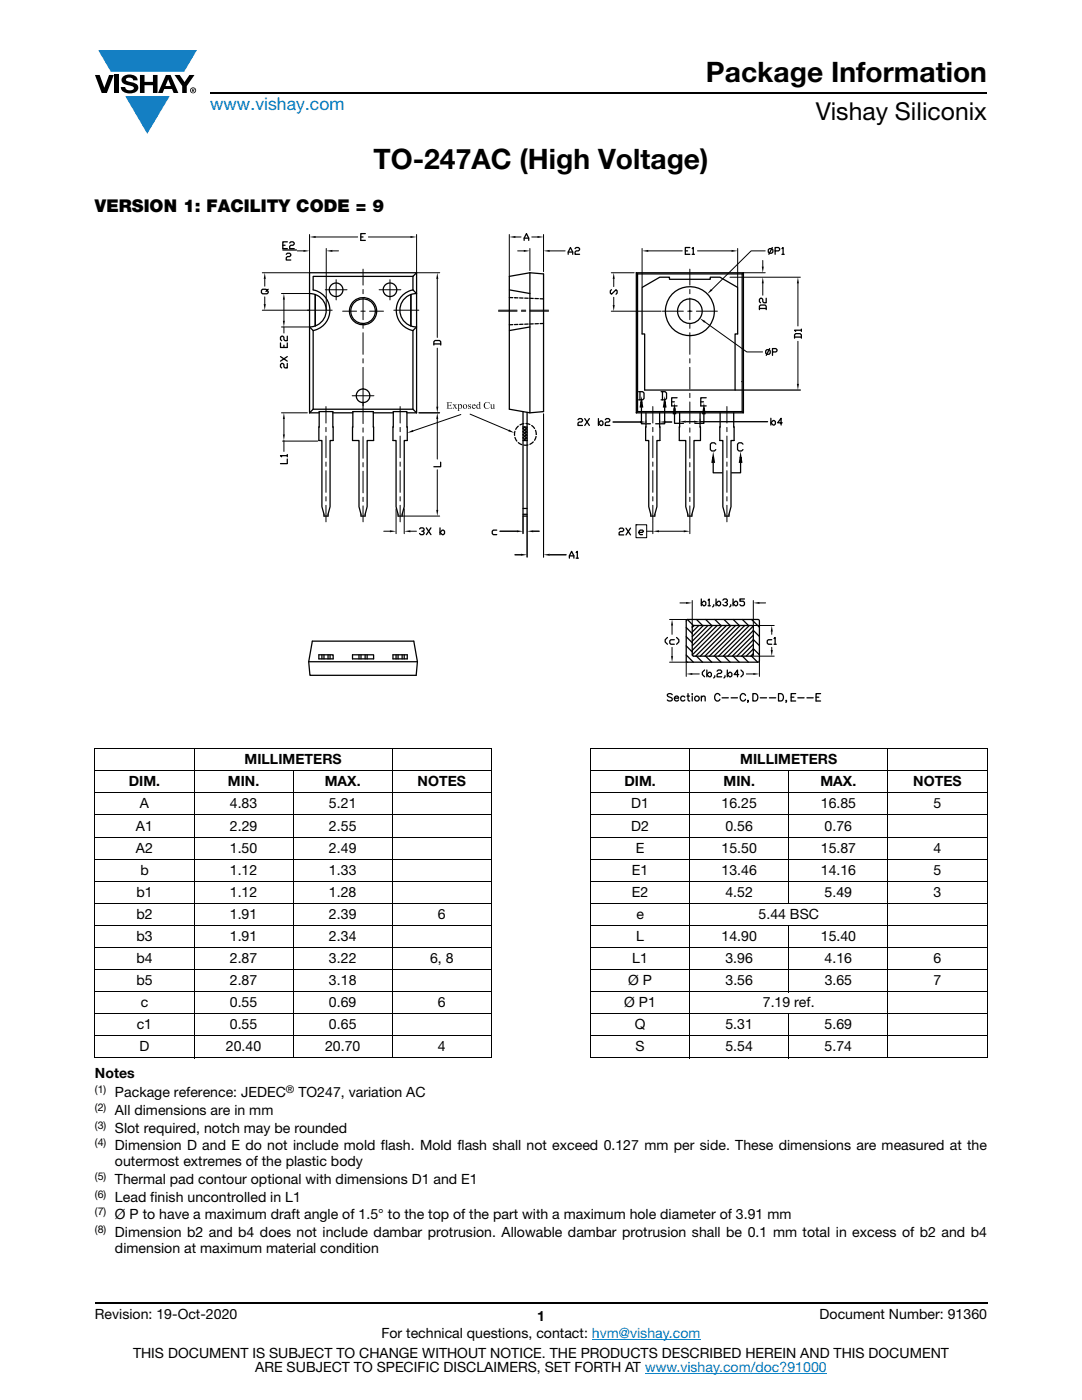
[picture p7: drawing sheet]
<svg xmlns="http://www.w3.org/2000/svg" width="216mm" height="279mm" viewBox="0 0 216 279" stroke-linecap="round" stroke-linejoin="round" font-family="sans-serif">
<g fill="#147fc3">
<path d="M19.6 10h19.7l-2.6 4.3h-1.1h-13.5z"/>
<path d="M25 19.2h8.9l-4.5 7.5z"/>
</g>
<g fill="#000">
<path d="M18.9 15h1l.9 2.5 1-2.5h.9l-1.4 3.6h-1zM22.9 15h.9v3.6h-.9zM24.6 15.3a2.1 2.1 0 0 1 2.8 .3l.1 .4h-.9a.79 .79 0 0 0-.7-.5 .79 .79 0 0 0-.8 .4l.3 .3 1 .2a1.08 1.08 0 0 1 1.2 1 1.08 1.08 0 0 1-1.1 1.2 1.73 1.73 0 0 1-2.4-1.2h.9a.96 .96 0 0 0 .8 .6 .96 .96 0 0 0 .9-.4 1.31 1.31 0 0 0-1.2-.6 1.03 1.03 0 0 1-1.1-.6 1.03 1.03 0 0 1 .2-1.1zM27.9 15h.9v1.3h1.7v-1.3h.9v3.6h-.9v-1.6h-1.7v1.6h-.9zM34.8 15h1.1l.9 1.4 1-1.4h1l-1.5 2.2v1.4h-.9v-1.4z"/>
<path d="M33.6 15.9l.5 1.3h-1.1zM33.1 15l-1.6 3.6h1l.3-.8h1.5l.3 .8h1l-1.6-3.6z"/>
<path d="M38.4 17.8h.2v.2h-.2zM38.3 17.7v.7h.1v-.3l.4 .3-.2-.3 .2-.2-.1-.2z"/>
<path d="M38.1 18a.46 .46 0 0 1 .9 0 .46 .46 0 0 1-.9 0zM37.9 18a.6 .6 0 0 0 1.2 0 .6 .6 0 0 0-1.2 0z"/>
</g>
<path d="M42 18.6h155M18.9 260h178.1" fill="none" stroke="#000" stroke-width=".36"/>
<path d="M118.1 267.3h21.7M128.7 274h36.3" fill="none" stroke="#007ec4" stroke-width=".2"/>
<g fill="none" stroke="#000" stroke-width=".2">
<path d="M18.9 149.4h79.2M18.9 153.8h79.2M18.9 158.2h79.2M18.9 149.5v61.6M38.7 149.3v61.9M58.5 153.7v57.5M78.3 149.3v61.9M98.1 149.5v8.6M98.1 158.3v52.8M117.8 149.4h79.2M117.8 153.8h79.2M117.8 158.2h79.2"/>
<path d="M117.8 149.5v61.6M137.6 149.3v61.9M157.4 153.7v26.7M177.2 149.3v61.9M197 149.5v8.6M197 158.3v52.8M18.9 162.6h79.2M18.9 167h79.2M18.9 171.4h79.2M18.9 175.9h79.2M117.8 162.6h79.2M117.8 167h79.2"/>
<path d="M117.8 171.4h79.2M117.8 175.9h79.2M18.9 180.3h79.2M18.9 184.7h79.2M18.9 189.1h79.2M18.9 193.5h79.2M18.9 197.9h79.2M117.8 180.3h79.2M117.8 184.7h79.2M117.8 189.1h79.2M117.8 193.5h79.2M117.8 197.9h79.2"/>
<path d="M157.4 184.6v13.4M18.9 202.3h79.2M18.9 206.7h79.2M18.9 211.1h19.7M38.8 211.1h59.3M117.8 202.3h79.2M117.8 206.7h79.2M117.8 211.1h19.7M137.7 211.1h59.3M157.4 202.2v9"/>
</g>
<path d="M128 80.1l.2 1.2h-.4z" fill="#6ecddc"/>
<path d="M127.8 81.3l.2-1.2 .2 1.2" fill="none" stroke="#000" stroke-width=".35"/>
<path d="M128 81.3v3.3h1.8" fill="none" stroke="#000" stroke-width=".25"/>
<path d="M132.6 80.1l.2 1.2h-.4z" fill="#6ecddc"/>
<path d="M132.4 81.3l.2-1.2 .2 1.2" fill="none" stroke="#000" stroke-width=".35"/>
<path d="M132.6 81.3v3.3h-1.8" fill="none" stroke="#000" stroke-width=".25"/>
<path d="M134.6 81.5l.2 1.2h-.4z" fill="#6ecddc"/>
<path d="M134.4 82.7l.2-1.2 .2 1.2" fill="none" stroke="#000" stroke-width=".35"/>
<path d="M134.6 82.7v1.8h1.8" fill="none" stroke="#000" stroke-width=".25"/>
<path d="M140.5 81.5l.1 1.2h-.4z" fill="#6ecddc"/>
<path d="M140.2 82.7l.3-1.2 .1 1.2" fill="none" stroke="#000" stroke-width=".35"/>
<path d="M127.4 78.2h.8l.3 .2v1.1l-.3 .3h-.8M127.7 78.2v1.6M131.9 78.2h.8l.3 .2v1.1l-.3 .3h-.8M132.2 78.2v1.6M135.1 79.4h-1.1v1.6h1.1M140.9 79.4h-1.1v1.6h1.1M134 80.2h.6M139.8 80.2h.6M140.5 82.7v1.8h-1.9" fill="none" stroke="#000" stroke-width=".25"/>
<path d="M142.3 91.2l.2 1.2h-.4z" fill="#fff"/>
<path d="M142.1 92.4l.2-1.2 .2 1.2" fill="none" stroke="#000" stroke-width=".35"/>
<path d="M142.3 92.4v2h1.8" fill="none" stroke="#000" stroke-width=".25"/>
<path d="M147.8 91.2l.2 1.2h-.4z" fill="#fff"/>
<path d="M147.6 92.4l.2-1.2 .2 1.2" fill="none" stroke="#000" stroke-width=".35"/>
<g fill="none" stroke="#000" stroke-width=".25">
<path d="M53.5 57.7l-.2 .3-.2-.3h-.7l-.2 .3v.4l.2 .2h.9l.2-.2v-.2l-.2-.2-.2 .2M56.4 49.9h2.8M56.4 48.9h.5M57.1 50.8l.2-.3h.5l.2 .3v.2l-.2 .2h-.5l-.2 .2v.5h.9M57.3 48.3h-.9v1.3h.9M57.8 48.5l.2-.2h.5l.2 .2v.2l-.2 .2h-.5l-.2 .3v.4h.9M61.8 58.6a3.3 3.3 0 0 1 3.3 3.3 3.3 3.3 0 0 1-3.3 3.4l.7 .7v15.7M62.9 58.8v6.2M72 47.3h.4M72.9 46.6h-.9v1.4h.9M82 58.8a3.3 3.3 0 0 0-2.2 3.1 3.3 3.3 0 0 0 2.2 3.1M82 58.8v6.2"/>
<path d="M82.4 55.2h-19.9v2.7a4.1 4.1 0 0 1 3.3 4 4.1 4.1 0 0 1-3.3 4.1M82.4 57.9l.7 .7-1.1 .2M82.4 55.2v2.7M82.4 57.9a4.1 4.1 0 0 0-3.3 4 4.1 4.1 0 0 0 3.3 4.1M83.1 54.4l-.7 .8M83.1 54.4h-21.3v28M83.1 54.4v28M101.6 59.4h.7M101.6 55.2l4.1-.8v28l-4.1-.7zM101.7 57.9l4 .7M102.7 59.4h.6M102.8 59.4h.1"/>
<path d="M103.7 59.5h.7M104.6 48v-.5l.4-.9 .5 .9v.5M104.6 47.5h.9M104.7 59.5h.7M105.7 59.5l.7 .1M105.7 54.4l2.8 .3v27.4l-2.8 .3M106.7 59.6h.7M107.8 59.6l.7 .1M113.4 50.8v-.5l.4-.9 .5 .9v.5M113.4 50.3h.9M114.7 49.6l.3-.2h.4l.2 .2v.3l-.2 .2h-.4l-.3 .2v.5h.9M122 57.8l-.2 .2v.5l.2 .2 .9-.9 .2 .2v.5l-.2 .2"/>
<path d="M127 54.4l.2 .3M127 54.4v28M127 54.4h21.3M127.2 54.7v27.4l-.2 .3M127.2 54.7h20.9M128.1 57.4l3.5-2.1h2v.4h8.1v-.4h2l3.5 2.1v9.2h-.5v11.2h-18.1v-11.2h-.5zM136.7 50.1h.5M137.7 49.4h-1v1.4h1M138.1 49.6l.2-.2v1.4M138.1 50.8h.5M148.1 54.7v27.4h-20.9M148.3 54.4l-.2 .3"/>
<path d="M148.3 54.4v28h-21.3M152.9 59.5v.9h-.5l-.2-.2v-.4l-.2-.3h-.2l-.3 .3v.4l.3 .2M153.3 49.9l.2-.3h.5l.2 .3v.4l-.2 .2h-.5l-.2-.2zM154.1 49.4l-.7 1.4M154.7 50.1h.7l.2-.2v-.3l-.2-.2h-.7v1.4M156 49.6l.3-.2v1.4M156 50.8h.5M56 68.4v.9h1.3v-.9M56 71.2l1.3 .9M56.7 68.9v.4M57.3 72.5v.9h-.4l-.2-.2v-.4l-.3-.3h-.2l-.2 .3v.4l.2 .2M57.3 67.1v.9h-.4l-.2-.2v-.5l-.3-.2-.4 .2v.5l.2 .2"/>
<path d="M57.3 71.2l-1.3 .9M82 65l1.1 .3-.7 .7v15.7M86.6 68.6h1.3M86.6 68.9v-.7l.2-.2h.9l.2 .2v.7M102.3 64.8h-.7M103.3 64.8h-.6M104.4 64.7h-.7M105.4 64.7h-.7M105.7 65.3l-4 .7M106.4 64.6l-.7 .1M107.4 64.6h-.7M108.5 64.6h-.7"/>
<path d="M137.6 62.1h.1M146.8 77.8h12.9M148 76.2h.1M151.5 61.8v-.7l.3-.2h.9l.2 .2v.7M151.5 61.6h1.4M153 69.8h.5l.2 .2v.5l-.2 .2h-.5l-.2-.2v-.5zM153.6 69.6l-.7 1.3M154.1 70.2h.7l.2-.2v-.2l-.2-.2h-.7v1.3M158.5 67.5v-.7l.3-.2h.9l.2 .2v.7M158.5 67.3h1.4M159.9 65.9h-1.4l.3 .2M159.9 65.7v.4"/>
<path d="M57.3 90.9h-1.3l.2 .3M57.3 91.6v.9h-1.3M57.3 90.7v.5M61.8 82.4h1.9M62.5 81.7l-.7 .7M62.5 81.7h19.9M63.7 82.1h2.7l.1 5.8h-.6v13.2l-.4 1.9h-.9l-.4-1.9v-13.2h-.6zM66.4 82.4h4M70.4 82.1h4.1l.1 5.8h-1.3v13.2l-.4 1.9h-.9l-.4-1.9v-13.2h-1.3zM74.5 82.4h4M78.5 82.1h2.7l.1 5.8h-.6v13.2l-.5 1.9h-.8l-.4-1.9v-13.2h-.6zM81.2 82.4h1.9"/>
<path d="M82.4 81.7l.7 .7M87.9 92.2v.9h-1.3M102.7 86.1v.8M102.7 87.3l.4 .7M103.4 85l-.5 .7M103.4 88.3l.7 .4M104.4 87.3l.5 .6M104.4 86.7l.8 .8M104.4 86.1l.8 .8M104.4 85.5l.8 .8M104.4 85.2h.8M104.4 82.1v3.1"/>
<path d="M104.4 87.9h.8M104.5 84.5l-.7 .3M104.7 85.2l.5 .5M104.7 85.2l-.3 .4M104.9 84.5l.8 .2M105.2 82.3v20.7h-.8v-17.8M105.2 87.2l-.7 .7M105.2 85.4l-.8 .8M105.2 86l-.8 .8M105.2 86.6l-.8 .8M105.2 87.8l-.1 .1M105.3 88.8h-.8"/>
<path d="M106.1 84.9l.6 .6M106.4 88.2l-.7 .5M106.9 85.9l.1 .8M107 87.1l-.3 .8M107 86.7h.1M115.3 83.8l.3-.3h.4l.2 .3-.2 .4h-.4l-.3 .2v.5h.9M116.7 83.5l.9 1.4M117.6 83.5l-.9 1.4M119.4 84.4l.5-.4h.2l.2 .2v.5l-.2 .2h-.2zM119.4 83.5v1.4M120.8 83.8l.2-.3h.4l.3 .3v.2l-.3 .2h-.4l-.2 .2v.5h.9M131.6 82.4l.1 5.5h-.6v13.2l-.4 1.9h-.8l-.4-1.9v-13.2h-.7l.1-5.5"/>
<path d="M139.7 82.4l.1 5.5h-1.3v13.2l-.4 1.9h-.9l-.4-1.9v-13.2h-1.3l.1-5.5M142.8 88.6l-.2-.2h-.6l-.3 .2v1.1l.3 .3h.6l.2-.3M146.4 82.4l.1 5.5h-.6v13.2l-.4 1.9h-.9l-.4-1.9v-13.2h-.6l.1-5.5M147.8 92.4v2h-1.8M148.1 82.1l.2 .3M148.3 88.6l-.3-.2h-.6l-.2 .2v1.1l.2 .3h.6l.3-.3M153.8 84.4l.5-.5h.2l.2 .3v.4l-.4 .2zM153.8 83.5v1.3M156.1 84.4h-.9l.7-.9v1.3M83.7 105.6l.2-.3h.5l.2 .3v.2l-.2 .2h-.2M84.4 106l.2 .2-.2 .5h-.5l-.2-.2M85.1 105.3l.9 1.4"/>
<path d="M86 105.3l-.9 1.4M87.8 106.2l.4-.4h.3l.2 .2v.5l-.2 .2h-.3zM87.8 105.3v1.4M99.1 105.8h-.7l-.2 .2v.5l.2 .2h.7M104.4 101.5h.8M104.4 102.6h.8M113.6 111.4v-.5l.5-.9 .4 .9v.5M113.6 110.9h.9M115 110.3l.2-.3v1.4M115 111.4h.4M123.5 105.6l.3-.2h.4l.3 .2v.2l-.3 .3h-.4l-.3 .2v.5h1M124.9 105.4l.9 1.4"/>
<path d="M125.8 105.4l-.9 1.4M127.5 106.2h.7l.2-.2-.2-.2h-.5l-.2 .2v.5l.2 .2h.5M139.9 119.5v1.4M140.4 120h.2l.2 .2v.5l-.2 .2h-.2l-.5-.5zM141.3 119.8l.2-.3v1.4M142.9 119.5v1.4M143.3 120h.3l.2 .2v.5l-.2 .2h-.3l-.4-.5zM144.2 119.8l.3-.3h.4l.2 .5-.2 .2h-.2M146.3 119.5v1.4M148.5 119.5h-.9v.5h.7l.2 .2v.5l-.2 .2h-.4l-.3-.2M61.6 132.1h21.7M62.3 128h20.3l.7 4.1-.3 2.7h-21.2l-.2-2.7z"/>
<path d="M63.6 130.7h2.9v.8h-2.9zM64.2 130.7v.8M64.6 130.7v.8M65.5 130.7v.8M65.9 130.7v.8M70.3 130.7h4.2v.8h-4.2zM71.6 130.7v.8M72 130.7v.8M72.9 130.7v.8M73.3 130.7v.8M78.4 130.7h2.9v.8h-2.9zM79 130.7v.8"/>
<path d="M79.4 130.7v.8M80.2 130.7v.8M80.7 130.7v.8M133.2 127.2l-.5 .5v.4l.5 .5M134.1 138.6a.55 .55 0 0 0-.5-.2 .55 .55 0 0 0-.4 .4l.9 .7v.2l-.3 .2-.6-.2M134.5 127.7h-.6l-.3 .2v.5l.3 .2h.6M134.6 139.3h.8a.45 .45 0 0 0-.6-.3 .45 .45 0 0 0-.2 .7l.3 .2 .5-.2M135 127.2l.5 .5v.4l-.5 .5M136.7 139.1l-.6-.2a.53 .53 0 0 0-.3 .5 .53 .53 0 0 0 .3 .5l.6-.2M136.9 128.9l1.2 1.2M136.9 127.1l1.2 1.2M136.9 125.2l1.2 1.2"/>
<path d="M136.9 130.7l1.4 1.5M137 123.7l14.3-.1 .2 .3v8.1l-.3 .2-14.1-.1-.2-.2zM137.1 138.9h.5M137.1 123.6l1.3 1.2M137.3 138.4v1.2l.1 .2 .2 .1M138.1 138.9v1M138.1 138.4v.2zM138.2 124.9h11.9l.2 .2v5.7l-.3 .2-11.7-.1-.2-.2zM138.5 124.8l-.4 .4M139 131l1.2 1.2M139 123.6l1.2 1.2M139.4 124.8l-1.3 1.3"/>
<path d="M139.9 139.2l.4-.3 .3 .1 .1 .9M139.9 138.9v1M140.3 124.8l-2.2 2.3M140.6 133.7l-.5 .5v.4l.5 .5M140.8 131l1.2 1.2M140.8 123.6l1.2 1.2M141 134.6l.5-.4h.2l.2 .2v.5l-.2 .2h-.2zM141 133.7v1.4M141.3 124.8l-3.2 3.2M141.3 120.9h.4M142.2 124.8l-4.1 4.1M142.4 120.7v.2l-.2 .2"/>
<path d="M142.6 134.9l-.2 .4M142.6 131l1.2 1.2M142.6 123.6l1.2 1.2M143.1 133.9l.2-.2h.5l.2 .2v.3l-.2 .2h-.5l-.2 .2v.5h.9M143.1 124.8l-5 5M143.7 138.8a.53 .53 0 0 0-.7-.4 .53 .53 0 0 0-.4 .6 .65 .65 0 0 0 .2 .7 .65 .65 0 0 0 .6 .1l.3-.3M144 124.8l-5.9 5.9M144.1 139.3h1.2M144.5 123.6l1.2 1.2M144.5 131l1.2 1.2M144.7 134.9l-.2 .4M144.9 120.2l.2 .2v.3l-.2 .2h-.4l-.3-.2"/>
<path d="M144.9 124.8l-6.1 6.2M145.1 134.6l.5-.4h.2l.2 .2v.5l-.4 .2zM145.1 133.7v1.4M145.8 120.7l-.2 .4M145.8 124.8l-6.1 6.2M145.9 139.3h1.3M146.3 120.4l.4-.4h.3l.2 .2v.5l-.2 .2h-.3zM146.3 131l1.2 1.2M146.3 123.6l1.2 1.2M146.8 124.8l-6.2 6.2M147.4 134.6h-.9l.7-.9v1.4M147.7 124.8l-6.2 6.2"/>
<path d="M147.8 133.7l.5 .5v.4l-.5 .5M148.1 131l1.2 1.2M148.1 123.6l1.2 1.2M148.6 124.8l-6.1 6.2M148.8 138.8l-.4-.4a.72 .72 0 0 0-.7 .8 .72 .72 0 0 0 .8 .6l.3-.3M149.3 139.8h-.1h.1l-.1 .4M149.5 124.8l-6.1 6.2M150 131l1.2 1.2M150 123.6l1.5 1.6M150.2 138.4h.5a.79 .79 0 0 1 .5 .8 .79 .79 0 0 1-.5 .7h-.5zM150.3 125l-6 6M150.3 130.4l-.5 .6"/>
<path d="M150.3 129.5l-1.4 1.5M150.3 128.6l-2.3 2.4M150.3 127.7l-3.2 3.3M150.3 126.8l-4.2 4.2M150.3 129.5l1.2 1.2M150.3 127.6l1.2 1.2M150.3 125.8l1.2 1.2M150.3 125.8l-5.1 5.2M151.7 139.3h1.3M153.5 139.3h1.3M154 127.7h-.7l-.2 .2v.4l.2 .3h.7M154.4 127.4l.3-.2v1.4"/>
<path d="M154.4 128.6h.5M155.3 138.4h.5a.79 .79 0 0 1 .5 .8 .79 .79 0 0 1-.5 .7h-.5zM156.9 139.8h-.1h.1l-.1 .4M157.9 139.1h.5M158.8 138.4h-.9v1.5h.9M159.2 139.3h1.2M161 139.3h1.3M162.8 139.1h.6M163.7 138.4h-.9v1.5h.9"/>
<circle cx="67.1" cy="57.8" r="1.36"/>
<circle cx="77.8" cy="57.8" r="1.36"/>
<circle cx="72.4" cy="79" r="1.36"/>
<circle cx="72.4" cy="62.1" r="2.46"/>
<circle cx="72.4" cy="62.1" r="2.72"/>
<circle cx="137.6" cy="62.1" r="4.9"/>
<circle cx="137.7" cy="62.1" r="2.46"/>
<circle cx="139" cy="139.4" r=".48"/>
</g>
<g fill="none" stroke="#000" stroke-width=".2">
<path d="M52.3 54.4h9.4M52.8 55.7v1.4M52.8 59.2v1.5M56.2 58.6h5.5M56.7 59.8v4.2M59.3 50.1h1.2M61.8 46.8v7.5M63 47.3h8.4M64.9 57.8h4.3M65.1 49.6v12.2M66.3 50.1h1.3M67.1 55.8v4.1"/>
<path d="M72.4 53.7v3.2M72.4 57.8v.8M72.4 59.5v4.3M73.5 47.3h8.4M75.6 57.8h4.4M77.8 55.8v4.1M83.1 46.8v7.5M83.2 54.4h4.5M87.3 55.7v11.6M101.6 46.8v8.3M102.9 47.3h1.1M103.3 50.1h1.2"/>
<path d="M105.7 49.6v4.4M106.1 47.3h1.1M108.5 46.8v7.4M109.7 50.1h3.1M122 54.4h4.5M122.5 55.7v1.5M122.5 59.3v1.6M128.1 49.6v7.7M129.3 50.1h6.8M137.7 53.7v3.2M137.7 57.8v.8M137.7 59.5v4.3"/>
<path d="M139.2 50.1h6.8M145.7 55.3h14M147.2 49.6v7.7M148.4 54.4h4.3M152.2 52v1.2M152.2 56.6v2.3M152.7 50.1h-2.8l-7.9 7.7M159.2 56.6v8.5M56.2 65.3h5.5M56.7 65.3v1.2M66.3 61.9h-14M68.4 62.1h2.8"/>
<path d="M70.3 79h4.3M72 62.1h.9M72.4 64.7v.8M72.4 66.4v4.3M72.4 71.6v.8M72.4 73.3v11.2M73.7 62.1h2.8M78.6 61.9h5M87.3 69.5v11.7M99.5 61.9h3.7M99.5 62.1h3.7M104 61.9h.9"/>
<path d="M104 62.1h.9M105.8 61.9h3.7M105.8 62.1h3.7M122 62.1h9.9M132.2 62.1h4.2M137.2 62.1h.9M137.7 64.7v.8M137.7 66.4v4.3M137.7 71.6v.8M137.7 73.3v4.3M137.7 78.5v.9M139 62.1h4.2"/>
<path d="M140.6 64.2l8.4 6h3.2M159.2 68.1v8.5M56.2 82.4h5.1M56.4 88h7M56.7 83.6v3.1M56.7 87.9v2.2M65 81.1v3.3M65 85.3v.9M65 87v4.4M65 92.2v.9M65 93.9v4.4M65 99.1v.9"/>
<path d="M72.4 85.4v.9M72.4 87.1v4.4M72.4 92.3v.9M72.4 94v4.4M72.4 99.2v.9M79.8 81.1v3.3M79.8 85.3v.9M79.8 87v4.4M79.8 92.2v.9M79.8 93.9v4.4M79.8 99.1v.9M83.6 82.4h4.1"/>
<path d="M87.3 83.6v8M87.3 93.8v8M92 82.7l-9.6 3.3M93.8 82.6l7.7 3.3M108.5 82.6v28.6M122.3 84.2h5.4M130.3 81.1v3.3M130.3 85.3v.9M130.3 87v4.3M130.3 92.2v.9M130.3 93.9v4.4M130.3 99.1v.9"/>
<path d="M132.8 84.2h1.3M136.8 84.2h1.7M137.7 80.2v4.3M137.7 85.4v.9M137.7 87.1v4.4M137.7 92.3v.9M137.7 94v4.4M137.7 99.2v.9M139.7 84.2h13.5M145 81.1v3.3M145 85.3v.9M145 87v4.3"/>
<path d="M145 92.2v.9M145 93.9v4.4M145 99.1v.9M65 100.8v3.3M72.4 101v3.1M76.6 106h1.2M79 101.6v4.9M79.8 100.8v3.3M80.3 103h7.4M80.7 101.6v4.9M81.9 106h1.2M99.7 106h3.4"/>
<path d="M102.7 110.7h1.2M104.4 103.1v3.4M105.2 103.1v8.1M106.4 106h1.2M109.7 110.7h3.3M126.9 104.7h2.1v2.6h-2.1zM126.9 104.7h.1M129 106h1.3M130.3 100.8v3.3M130.3 104.2v2.3M131.5 106h4.9M137.7 101v3.1"/>
<path d="M137.7 104.2v2.3M138.1 119.8v5.3M145 100.8v3.3M150.3 119.8v5.3M133.6 123.6h3.5M133.6 132.2h3.5M134.1 124.8v1.8M134.1 129.2v1.7M135.7 120.3h1.2M136.9 131.9v3.1M138.1 134.5h1.4M148.9 134.5h1.4"/>
<path d="M150.1 124.8h4.4M150.1 131h4.4M151.5 131.9v3.1M151.5 120.3h1.3M154 126.1v.5M154 129.2v.5"/>
</g>
<g fill="#000">
<path d="M52.8 54.4l.2 1.3h-.4zM56.7 58.6l.1 1.2h-.4zM60.5 49.9l1.3 .2-1.3 .2zM61.8 47.3l1.2-.2v.4zM65.1 50.1l1.2-.2v.4zM81.9 47.1l1.2 .2-1.2 .2zM87.3 54.4l.2 1.3h-.5zM101.6 47.3l1.3-.2v.4zM104.5 49.9l1.2 .2-1.2 .2zM107.2 47.1l1.3 .2-1.3 .2zM108.5 50.1l1.2-.2v.4zM122.5 54.4l.2 1.3h-.4z"/>
<path d="M128.1 50.1l1.2-.2v.4zM141.9 57.7l.3 .3-1.1 .7zM146 49.9l1.2 .2-1.2 .2zM152 53.2h.4l-.2 1.2zM152.2 55.3l.2 1.3h-.4zM159.2 55.3l.2 1.3h-.4zM52.6 60.7h.4l-.2 1.2zM56.4 64h.4l-.1 1.3zM122.3 60.9h.4l-.2 1.2zM139.7 63.5l1.1 .6-.3 .3zM159 76.6h.4l-.2 1.2zM56.7 82.4l.1 1.2h-.4z"/>
<path d="M56.4 86.7h.4l-.1 1.2zM81.3 86.4l1.1-.6 .1 .4zM87 81.2h.5l-.2 1.2zM87.3 82.4l.1 1.2h-.4zM101.6 85.7l1 .7-1.2-.3zM127.7 84l1.2 .2-1.2 .2zM131.6 84.2l1.2-.2v.4zM135.6 84.2l1.2-.2v.4zM138.5 84l1.2 .2-1.2 .2zM77.8 105.8l1.2 .2-1.2 .2zM80.7 106l1.2-.2v.4zM87 101.8h.4l-.1 1.2z"/>
<path d="M103.1 105.8l1.3 .2-1.3 .2zM103.9 110.5l1.3 .2-1.3 .2zM105.2 106l1.2-.2v.4zM108.5 110.7l1.2-.2v.4zM130.3 106l1.2-.2v.4zM136.4 105.8l1.3 .2-1.3 .2zM134.1 123.6l.2 1.2h-.4zM133.9 130.9h.4l-.2 1.3zM136.9 120.1l1.2 .2-1.2 .2zM136.9 134.5l1.2-.2v.4zM150.3 134.3l1.2 .2-1.2 .2zM150.3 120.3l1.2-.2v.4z"/>
<path d="M154 124.8l.2 1.3h-.4zM153.8 129.7h.4l-.2 1.3z"/>
<path d="M89.2 80.3h.6h-.3v.6h.3h-.3l.1 .6h-.4z" fill-rule="evenodd"/>
<path d="M89.5 80.9l.4-.1 .1-.1v.4l-.1-.2z" fill-rule="evenodd"/>
<path d="M89.1 80.2h1v.3l-.1-.2z" fill-rule="evenodd"/>
<path d="M89.1 81.5h.8l.3-.3-.1 .4z" fill-rule="evenodd"/>
<path d="M90.7 81.1l-.2 .4 .1 .1h-.3z" fill-rule="evenodd"/>
<path d="M90.3 80.7h.4v.2l.6 .7h-.5l.1-.2z" fill-rule="evenodd"/>
<path d="M90.9 80.7h.3l-.4 .3z" fill-rule="evenodd"/>
<path d="M91.3 80.8l.3-.1 .1 .8-.1 .4 .1 .1h-.4l.1-.2v-1z" fill-rule="evenodd"/>
<path d="M91.6 80.8h.2l-.2 .1z" fill-rule="evenodd"/>
<path d="M91.6 81.5h.4z" fill-rule="evenodd"/>
<path d="M91.7 80.8l.3-.1a.47 .47 0 0 1 .2 .5 .47 .47 0 0 1-.4 .3h.1a.43 .43 0 0 0-.1-.7z" fill-rule="evenodd"/>
<path d="M92.5 80.8l.2-.1a.46 .46 0 0 0-.1 .5 .46 .46 0 0 0 .4 .3 .47 .47 0 0 1-.6-.1 .47 .47 0 0 1 .1-.6z" fill-rule="evenodd"/>
<path d="M92.6 80.7a.44 .44 0 0 1 .6 .3 .44 .44 0 0 1-.4 .5l.2-.2a.44 .44 0 0 0-.4-.6z" fill-rule="evenodd"/>
<path d="M93.4 81.3l.2 .2h.3l-.5 .1z" fill-rule="evenodd"/>
<path d="M93.5 80.7h.2l-.2 .2 .5 .3-.1 .4h-.2l.1-.3-.4-.3z" fill-rule="evenodd"/>
<path d="M93.5 80.7h.4z" fill-rule="evenodd"/>
<path d="M93.5 81.6l.4-.1z" fill-rule="evenodd"/>
<path d="M93.5 80.7h.4v.3l-.1-.2z" fill-rule="evenodd"/>
<path d="M94.3 80.7h.2l-.3 .3z" fill-rule="evenodd"/>
<path d="M94.4 80.7a.35 .35 0 0 1 .5 .3h-.6l.1 .3 .2 .1h-.3l-.1-.4h.5l-.1-.3z" fill-rule="evenodd"/>
<path d="M94.3 81.4l.6-.1a.37 .37 0 0 1-.3 .3 .37 .37 0 0 1-.3-.2z" fill-rule="evenodd"/>
<path d="M95.2 80.7h.2a.43 .43 0 0 0-.2 .4 .43 .43 0 0 0 .3 .4h-.3l-.2-.3z" fill-rule="evenodd"/>
<path d="M95.3 80.7h.4z" fill-rule="evenodd"/>
<path d="M95.5 80.3l.3-.1 .1 1.3-.6 .1-.1-.1 .5-.1-.2-.7h.2v-.3z" fill-rule="evenodd"/>
<path d="M95.7 81.5h.3l-.3 .1z" fill-rule="evenodd"/>
<path d="M96.8 80.4l.3-.2 .4 .1a.64 .64 0 0 0-.8 .4 .64 .64 0 0 0 .4 .8h.1l-.5-.1a.75 .75 0 0 1 .1-1z" fill-rule="evenodd"/>
<path d="M97.2 80.3h.3z" fill-rule="evenodd"/>
<path d="M97.4 80.3l.2-.1 .1 .5z" fill-rule="evenodd"/>
<path d="M96.8 81.5h.6l.3-.2a.63 .63 0 0 1-.9 .2z" fill-rule="evenodd"/>
<path d="M97.8 80.7h.3v.7l.3 .1a.25 .25 0 0 1-.3 .1 .25 .25 0 0 1-.2-.2v-.6z" fill-rule="evenodd"/>
<path d="M98.5 81.4l.3 .1-.3 .1z" fill-rule="evenodd"/>
<path d="M98.3 80.7h.3v.7l-.2 .1h-.2l.3-.1v-.6z" fill-rule="evenodd"/>
</g>
<path d="M128.9 84v.7M131.6 84v.7M135.6 83.7v.6M139.7 83.7v.6" fill="none" stroke="#6abd45" stroke-width=".25"/>
<path d="M132.8 84.2h1.3zM136.8 84.2h1.7zM102.7 110.7h1.2zM106.4 106h1.2z" fill="#000"/>
<g font-size="5.6">
<text x="140.9" y="16.4">Package Information</text>
<text x="74.5" y="33.8">TO-247AC (High Voltage)</text>
</g>
<text font-size="4.9" x="162.8" y="24">Vishay Siliconix</text>
<text font-size="3.5" fill="#007ec4" x="42" y="21.9">www.vishay.com</text>
<text font-size="3.5" x="18.9" y="42.2">VERSION 1: FACILITY CODE = 9</text>
<g font-size="2.8">
<text x="48.8" y="152.5">MILLIMETERS</text>
<text x="147.7" y="152.5">MILLIMETERS</text>
<text x="25.7" y="156.9">DIM.</text>
<text x="27.9" y="161.3">A</text>
<text x="45.5" y="156.9">MIN.</text>
<text x="45.9" y="161.3">4.83</text>
<text x="64.8" y="156.9">MAX.</text>
<text x="65.6" y="161.3">5.21</text>
<text x="83.3" y="156.9">NOTES</text>
<text x="124.6" y="156.9">DIM.</text>
<text x="125.9" y="161.3">D1</text>
<text x="144" y="161.3">16.25</text>
<text x="144.4" y="156.9">MIN.</text>
<text x="163.7" y="156.9">MAX.</text>
<text x="163.8" y="161.3">16.85</text>
<text x="182.2" y="156.9">NOTES</text>
<text x="186.3" y="161.3">5</text>
<text x="27.1" y="165.8">A1</text>
<text x="45.9" y="165.8">2.29</text>
<text x="65.6" y="165.8">2.55</text>
<text x="125.9" y="165.8">D2</text>
<text x="144.8" y="165.8">0.56</text>
<text x="164.5" y="165.8">0.76</text>
<text x="27.1" y="170.2">A2</text>
<text x="45.9" y="170.2">1.50</text>
<text x="65.6" y="170.2">2.49</text>
<text x="126.9" y="170.2">E</text>
<text x="144" y="170.2">15.50</text>
<text x="163.8" y="170.2">15.87</text>
<text x="186.3" y="170.2">4</text>
<text x="27.2" y="179">b1</text>
<text x="28" y="174.6">b</text>
<text x="45.9" y="179">1.12</text>
<text x="45.9" y="174.6">1.12</text>
<text x="65.6" y="179">1.28</text>
<text x="65.6" y="174.6">1.33</text>
<text x="126.1" y="179">E2</text>
<text x="126.1" y="174.6">E1</text>
<text x="144" y="174.6">13.46</text>
<text x="144.8" y="179">4.52</text>
<text x="163.8" y="174.6">14.16</text>
<text x="164.6" y="179">5.49</text>
<text x="186.3" y="179">3</text>
<text x="186.3" y="174.6">5</text>
<text x="27.2" y="183.4">b2</text>
<text x="45.9" y="183.4">1.91</text>
<text x="65.6" y="183.4">2.39</text>
<text x="87.4" y="183.4">6</text>
<text x="127" y="183.4">e</text>
<text x="151.4" y="183.4">5.44 BSC</text>
<text x="27.2" y="187.8">b3</text>
<text x="45.9" y="187.8">1.91</text>
<text x="65.6" y="187.8">2.34</text>
<text x="126.9" y="187.8">L</text>
<text x="144" y="187.8">14.90</text>
<text x="163.8" y="187.8">15.40</text>
<text x="27.2" y="192.2">b4</text>
<text x="27.2" y="196.6">b5</text>
<text x="45.9" y="192.2">2.87</text>
<text x="45.9" y="196.6">2.87</text>
<text x="65.6" y="192.2">3.22</text>
<text x="65.6" y="196.6">3.18</text>
<text x="85.8" y="192.2">6, 8</text>
<text x="125.4" y="196.6">Ø P</text>
<text x="126.2" y="192.2">L1</text>
<text x="144.8" y="192.2">3.96</text>
<text x="144.8" y="196.6">3.56</text>
<text x="164.5" y="192.2">4.16</text>
<text x="164.6" y="196.6">3.65</text>
<text x="186.3" y="192.2">6</text>
<text x="186.3" y="196.6">7</text>
<text x="28.1" y="201">c</text>
<text x="45.9" y="201">0.55</text>
<text x="65.6" y="201">0.69</text>
<text x="87.4" y="201">6</text>
<text x="124.6" y="201">Ø P1</text>
<text x="152.2" y="201">7.19 ref.</text>
<text x="27.3" y="205.4">c1</text>
<text x="27.8" y="209.8">D</text>
<text x="45.1" y="209.8">20.40</text>
<text x="45.9" y="205.4">0.55</text>
<text x="64.9" y="209.8">20.70</text>
<text x="65.6" y="205.4">0.65</text>
<text x="87.4" y="209.8">4</text>
<text x="126.7" y="205.4">Q</text>
<text x="126.8" y="209.8">S</text>
<text x="144.8" y="205.4">5.31</text>
<text x="144.8" y="209.8">5.54</text>
<text x="164.5" y="209.8">5.74</text>
<text x="164.6" y="205.4">5.69</text>
<text x="18.9" y="215.1">Notes</text>
<text x="22.9" y="219">Package reference: JEDEC</text>
<text x="59.5" y="219">TO247, variation AC</text>
<text x="22.9" y="222.5">All dimensions are in mm</text>
<text x="22.9" y="226.1">Slot required, notch may be rounded</text>
<text x="22.9" y="229.6">Dimension D and E do not include mold flash. Mold flash shall not exceed 0.127 mm per side. These dimensions are measured at the</text>
<text x="22.9" y="232.8">outermost extremes of the plastic body</text>
<text x="22.9" y="236.3">Thermal pad contour optional with dimensions D1 and E1</text>
<text x="22.9" y="239.8">Lead finish uncontrolled in L1</text>
<text x="22.9" y="243.4">Ø P to have a maximum draft angle of 1.5° to the top of the part with a maximum hole diameter of 3.91 mm</text>
<text x="22.9" y="246.9">Dimension b2 and b4 does not include dambar protrusion. Allowable dambar protrusion shall be 0.1 mm total in excess of b2 and b4</text>
<text x="22.9" y="250.1">dimension at maximum material condition</text>
<text x="18.9" y="263.3">Revision: 19-Oct-2020</text>
<text x="107.2" y="263.6">1</text>
<text x="163.6" y="263.3">Document Number: 91360</text>
<text x="76.1" y="267.1">For technical questions, contact: hvm@vishay.com</text>
<text x="26.5" y="271">THIS DOCUMENT IS SUBJECT TO CHANGE WITHOUT NOTICE. THE PRODUCTS DESCRIBED HEREIN AND THIS DOCUMENT</text>
<text x="50.9" y="273.8">ARE SUBJECT TO SPECIFIC DISCLAIMERS, SET FORTH AT www.vishay.com/doc?91000</text>
</g>
<g font-size="2.1">
<text x="18.9" y="218.2">(1)</text>
<text x="18.9" y="221.7">(2)</text>
<text x="57.1" y="218.2">®</text>
<text x="18.9" y="225.2">(3)</text>
<text x="18.9" y="228.7">(4)</text>
<text x="18.9" y="235.5">(5)</text>
<text x="18.9" y="239">(6)</text>
<text x="18.9" y="242.5">(7)</text>
<text x="18.9" y="246">(8)</text>
</g>
</svg>
